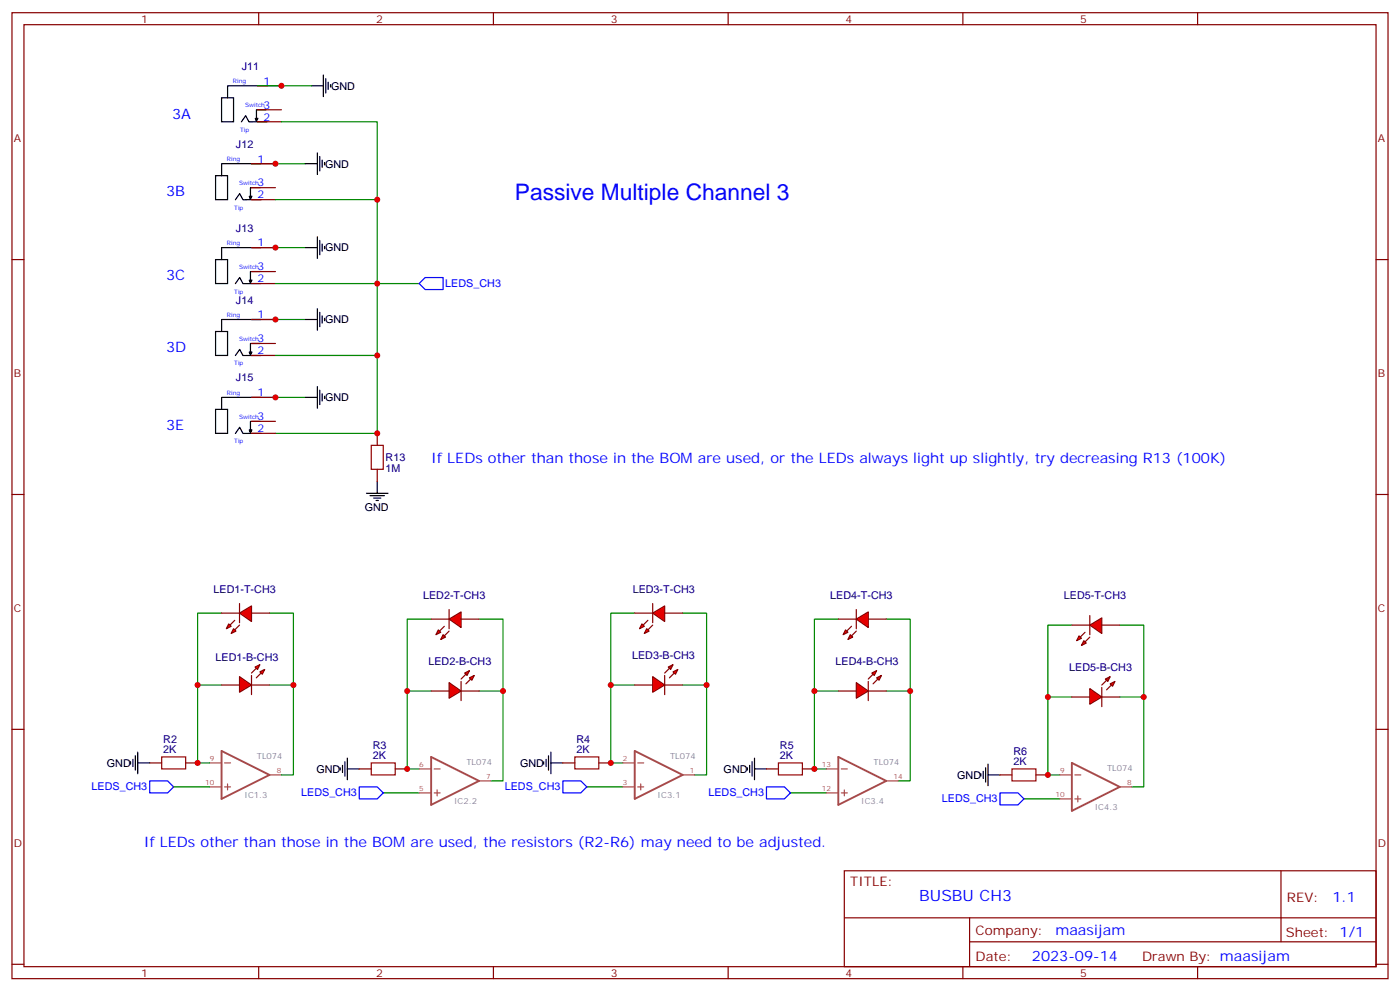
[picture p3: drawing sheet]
<svg xmlns="http://www.w3.org/2000/svg" width="412mm" height="292mm" viewBox="0 0 412 292" stroke-linecap="round" stroke-linejoin="round" font-family="sans-serif">
<g fill="none" stroke="#870000" stroke-width=".35">
<path d="M3.5 3.7h405.4v284.4h-405.4zM7.1 7.3h398.2v277.3h-398.2zM76.2 3.7v3.6M145.3 3.7v3.6M214.5 3.7v3.6M283.6 3.7v3.6M352.8 3.7v3.6M75.8 25.3h7.1M75.8 32.3h7.1M75.8 35.8h7.1M74.1 48.2h7M74.1 55.2h7"/>
<path d="M74.1 58.8h7M3.5 76.4h3.6M74.1 72.9h7M74.1 79.9h7M405.3 76.4h3.6M74.1 83.5h7M74.1 94.1h7M74.1 101.1h7M74.1 104.6h7M74.1 117h7M74.1 124h7M74.1 127.6h7"/>
<path d="M111.1 127.6v3.5M111.1 138.1v3.6M3.5 145.6h3.6M405.3 145.6h3.6M3.5 214.7h3.6M405.3 214.7h3.6M44.1 224.6h3.5M54.7 224.6h3.5M105.8 226.3h3.6M116.4 226.3h3.5M165.8 224.6h3.5M176.4 224.6h3.5"/>
<path d="M225.8 226.3h3.5M236.4 226.3h3.5M294.6 228.1h3.5M305.2 228.1h3.5M248.7 256.3h156.6v28.3h-156.6zM377.3 256.4v20.8M248.7 270.2h156.5M285.6 277.2h119.6M285.6 270.2v14.1M3.5 283.8h3.6M76.2 284.6v3.5M145.3 284.6v3.5"/>
<path d="M214.5 284.6v3.5M283.6 284.6v3.5M352.8 284.6v3.5M405.3 283.8h3.6"/>
</g>
<g fill="none" stroke="#008700" stroke-width=".35">
<path d="M75.8 25.3h15.9M82.9 35.8h28.2v23h-30M74.1 48.2h15.9M111.1 58.8v24.7h-30M74.1 72.9h15.9M74.1 94.1h15.9M123.5 83.5h-12.4v21.1h-30M74.1 117h15.9M111.1 104.6v23h-30M65.3 180.5h-7.1v21.1M79.4 180.5h7v21.1M127 182.2h-7.1v21.2"/>
<path d="M141.1 182.2h7.1v21.2M187 180.5h-7.1v21.1M201.1 180.5h7v21.1M246.9 182.2h-7v21.2M261.1 182.2h7v21.2M315.7 184h-7v21.2M329.8 184h7.1v21.2M65.3 201.6h-7.1v23h3.5M79.4 201.6h7v26.5h-3.5M127 203.4h-7.1v22.9h3.6M141.1 203.4h7.1v26.5h-3.6M187 201.6h-7.1v23h3.5"/>
<path d="M201.1 201.6h7v26.5h-3.5M246.9 203.4h-7v22.9h3.5M261.1 203.4h7v26.5h-3.5M315.7 205.2h-7v22.9h3.5M329.8 205.2h7.1v26.4h-3.5M51.2 231.6h10.5M112.9 233.4h10.6M172.9 231.6h10.5M232.8 233.4h10.6M301.6 235.2h10.6"/>
</g>
<path d="M123.5 83.5l1.7-1.8h5.3v3.5h-5.3zM44.1 229.9h5.3l1.8 1.7-1.8 1.8h-5.3zM105.8 231.6h5.3l1.8 1.8-1.8 1.8h-5.3zM165.8 229.9h5.3l1.8 1.7-1.8 1.8h-5.3zM225.8 231.6h5.3l1.7 1.8-1.7 1.8h-5.3zM294.6 233.4h5.3l1.7 1.8-1.7 1.7h-5.3z" fill="none" stroke="#00f" stroke-width=".35"/>
<g fill="none" stroke="#000" stroke-width=".35">
<path d="M65.3 28.8h3.5v7h-3.5zM78.4 32.3h-2.9v3.3l.5-.8-.8 .1 .3 .7 .1-.4M78.7 25.3h-11.7v3.5M78.7 35.8l-5.4 .1-.9-1.8-1.3 1.8M91.7 25.3h3.5M95.2 22.1v6.3M96 23.1v4.3M96.7 24.2v2.1M97.4 24.9v.7M63.5 51.7h3.5v7.1h-3.5zM76.6 55.2h-2.8v3.4l.4-.8h-.8l.4 .7v-.4M76.9 48.2h-11.6l-.1 3.5"/>
<path d="M76.9 58.8h-5.3l-1-1.8-1.3 1.8M90 48.2h3.5M93.5 45v6.4M94.2 46.1v4.2M94.9 47.1v2.1M95.6 47.8v.7M63.5 76.4h3.5v7.1h-3.5zM76.6 79.9h-2.8v3.4l.4-.8h-.8l.4 .7v-.4M76.9 72.9h-11.6l-.1 3.5M90 72.9h3.5M93.5 69.7v6.4M94.2 70.8v4.2"/>
<path d="M94.9 71.8v2.1M95.6 72.5v.7M63.5 97.6h3.5v7h-3.5zM76.9 94.1h-11.6l-.1 3.5M76.9 83.5h-5.3l-1-1.8-1.3 1.8M90 94.1h3.5M93.5 90.9v6.3M94.2 91.9v4.3M94.9 93v2.1M95.6 93.7v.7M76.6 101.1h-2.8v3.3l.4-.8-.8 .1 .4 .7v-.4M76.9 117h-11.6l-.1 3.5"/>
<path d="M76.9 104.6l-5.3 .1-1-1.8-1.3 1.8M90 117h3.5M93.5 113.8v6.4M94.2 114.9v4.2M94.9 115.9v2.1M95.6 116.6v.7M63.5 120.5h3.5v7.1h-3.5zM76.6 124h-2.8v3.4l.4-.8h-.8l.4 .7v-.4M76.9 127.6h-5.3l-1-1.8-1.3 1.8M107.9 145.2h6.4M109 145.9h4.2M110.1 146.6h2.1"/>
<path d="M110.8 147.3h.7M111.1 141.7v3.5M38.5 224.2v.7M39.2 223.5v2.1M39.9 222.5v4.2M40.6 224.6h3.5M40.6 221.4v6.4M100.2 226v.7M100.9 225.3v2.1M101.6 224.2v4.3M102.3 226.3h3.5M102.3 223.2v6.3"/>
<path d="M160.2 224.2v.7M160.9 223.5v2.1M161.6 222.5v4.2M162.3 224.6h3.5M162.3 221.4v6.4M220.1 226v.7M220.8 225.3v2.1M221.5 224.2v4.3M222.2 226.3h3.6M222.2 223.2v6.3M288.9 227.8v.7M289.6 227v2.2"/>
<path d="M290.3 226v4.2M291 228.1h3.6M291 224.9v6.4"/>
</g>
<path d="M109.4 131.1h3.5v7h-3.5zM47.6 222.8h7.1v3.5h-7.1zM109.4 224.6h7v3.5h-7zM169.3 222.8h7.1v3.5h-7.1zM229.3 224.6h7.1v3.5h-7.1zM298.1 226.3h7.1v3.6h-7.1z" fill="none" stroke="#a10000" stroke-width=".35"/>
<path d="M65.3 221.1l14.1 7-14.1 7.1zM127 222.8l14.1 7.1-14.1 7zM187 221.1l14.1 7-14.1 7.1zM246.9 222.8l14.2 7.1-14.2 7zM315.7 224.6l14.1 7-14.1 7.1z" fill="none" stroke="#a64a4a" stroke-width=".56"/>
<g fill="none" stroke="#a64a4a" stroke-width=".35">
<path d="M61.7 231.6h3.5M61.7 224.6h3.5M66.1 231.6h1.8M66.1 224.6h1.8M67 230.8v1.7M79.4 228.1h3.5M123.5 233.4h3.4M123.5 226.3h3.4M127.9 233.4h1.7M127.9 226.3h1.7M128.8 232.5v1.8M141.2 229.9h3.4"/>
<path d="M183.4 231.6h3.5M183.4 224.6h3.5M187.9 231.6h1.7M187.9 224.6h1.7M188.7 230.8v1.7M201.1 228.1h3.5M243.4 233.4h3.5M243.4 226.3h3.5M247.8 233.4h1.8M247.8 226.3h1.8M248.7 232.5v1.8M261.1 229.9h3.5"/>
<path d="M312.2 235.2h3.5M312.2 228.1h3.5M316.6 235.2h1.8M316.6 228.1h1.8M317.5 234.3v1.7M329.9 231.6h3.5"/>
</g>
<g fill="#f00" stroke="#870000" stroke-width=".35">
<path d="M70.6 199.2l3.5 2.4-3.5 2.2z"/>
<path d="M74.1 198.8v5.7z"/>
</g>
<g fill="#870000" stroke="#870000" stroke-width=".35">
<path d="M74.1 198.1l1.4-1.4z"/>
<path d="M75.5 199.5l1.4-1.4z"/>
</g>
<g fill="#f00" stroke="#870000" stroke-width=".35">
<path d="M75.1 196.4l1.5-.7-.8 1.4z"/>
<path d="M76.6 197.8l1.4-.7-.7 1.4z"/>
</g>
<path d="M65.3 201.6h5.3M74.1 201.6h5.3" fill="none" stroke="#870000" stroke-width=".35"/>
<g fill="#f00" stroke="#870000" stroke-width=".35">
<path d="M70.6 180.5l3.5-2.1v4.6z"/>
<path d="M70.6 177.7v5.6z"/>
</g>
<g fill="#870000" stroke="#870000" stroke-width=".35">
<path d="M70.6 184l-1.5 1.4z"/>
<path d="M69.1 182.6l-1.4 1.4z"/>
</g>
<g fill="#f00" stroke="#870000" stroke-width=".35">
<path d="M68.8 185.1l.7 .7-1.4 .7z"/>
<path d="M67.4 183.7l.7 .7-1.4 .7z"/>
</g>
<path d="M65.3 180.5h5.3M74.1 180.5h5.3" fill="none" stroke="#870000" stroke-width=".35"/>
<g fill="#f00" stroke="#870000" stroke-width=".35">
<path d="M132.3 200.9l3.5 2.5-3.5 2.1z"/>
<path d="M135.8 200.6v5.6z"/>
</g>
<g fill="#870000" stroke="#870000" stroke-width=".35">
<path d="M135.8 199.9l1.4-1.4z"/>
<path d="M137.2 201.3l1.4-1.4z"/>
</g>
<g fill="#f00" stroke="#870000" stroke-width=".35">
<path d="M136.9 198.1l1.4-.7-.7 1.4z"/>
<path d="M138.3 199.5l1.4-.7-.7 1.4z"/>
</g>
<path d="M127 203.4h5.3M135.8 203.4h5.3" fill="none" stroke="#870000" stroke-width=".35"/>
<g fill="#f00" stroke="#870000" stroke-width=".35">
<path d="M192.3 199.2l3.5 2.4-3.5 2.2z"/>
<path d="M195.8 198.8v5.7z"/>
</g>
<g fill="#870000" stroke="#870000" stroke-width=".35">
<path d="M195.8 198.1l1.4-1.4z"/>
<path d="M197.2 199.5l1.4-1.4z"/>
</g>
<g fill="#f00" stroke="#870000" stroke-width=".35">
<path d="M196.8 196.4l1.5-.7-.7 1.4z"/>
<path d="M198.3 197.8l1.4-.7-.7 1.4z"/>
</g>
<path d="M187 201.6h5.3M195.8 201.6h5.3" fill="none" stroke="#870000" stroke-width=".35"/>
<g fill="#f00" stroke="#870000" stroke-width=".35">
<path d="M252.2 200.9l3.6 2.5-3.6 2.1z"/>
<path d="M255.8 200.6v5.6z"/>
</g>
<g fill="#870000" stroke="#870000" stroke-width=".35">
<path d="M255.8 199.9l1.4-1.4z"/>
<path d="M257.2 201.3l1.4-1.4z"/>
</g>
<g fill="#f00" stroke="#870000" stroke-width=".35">
<path d="M256.8 198.1l1.4-.7-.7 1.4z"/>
<path d="M258.2 199.5l1.4-.7-.7 1.4z"/>
</g>
<path d="M246.9 203.4h5.3M255.8 203.4h5.3" fill="none" stroke="#870000" stroke-width=".35"/>
<g fill="#f00" stroke="#870000" stroke-width=".35">
<path d="M321 202.7l3.6 2.5-3.6 2.1z"/>
<path d="M324.6 202.4v5.6z"/>
</g>
<g fill="#870000" stroke="#870000" stroke-width=".35">
<path d="M324.6 201.6l1.4-1.4z"/>
<path d="M326 203.1l1.4-1.5z"/>
</g>
<g fill="#f00" stroke="#870000" stroke-width=".35">
<path d="M325.6 199.9l1.4-.7-.7 1.4z"/>
<path d="M327 201.3l1.4-.7-.7 1.4z"/>
</g>
<path d="M315.7 205.2h5.3M324.6 205.2h5.2" fill="none" stroke="#870000" stroke-width=".35"/>
<g fill="#f00" stroke="#870000" stroke-width=".35">
<path d="M132.3 182.2l3.5-2.1v4.6z"/>
<path d="M132.3 179.4v5.7z"/>
</g>
<g fill="#870000" stroke="#870000" stroke-width=".35">
<path d="M130.9 187.2l1.4-1.4z"/>
<path d="M130.9 184.4l-1.4 1.4z"/>
</g>
<g fill="#f00" stroke="#870000" stroke-width=".35">
<path d="M130.5 186.8l.7 .7-1.4 .7z"/>
<path d="M129.1 185.4l.7 .7-1.4 .7z"/>
</g>
<path d="M127 182.2h5.3M135.8 182.2h5.3" fill="none" stroke="#870000" stroke-width=".35"/>
<g fill="#f00" stroke="#870000" stroke-width=".35">
<path d="M192.3 180.5l3.5-2.1v4.6z"/>
<path d="M192.3 177.7v5.6z"/>
</g>
<g fill="#870000" stroke="#870000" stroke-width=".35">
<path d="M192.3 184l-1.4 1.4z"/>
<path d="M190.9 182.6l-1.5 1.4z"/>
</g>
<g fill="#f00" stroke="#870000" stroke-width=".35">
<path d="M190.5 185.1l.7 .7-1.4 .7z"/>
<path d="M189.1 183.7l.7 .7-1.4 .7z"/>
</g>
<path d="M187 180.5h5.3M195.8 180.5h5.3" fill="none" stroke="#870000" stroke-width=".35"/>
<g fill="#f00" stroke="#870000" stroke-width=".35">
<path d="M252.2 182.2l3.6-2.1v4.6z"/>
<path d="M252.2 179.4v5.7z"/>
</g>
<g fill="#870000" stroke="#870000" stroke-width=".35">
<path d="M252.2 185.8l-1.4 1.4z"/>
<path d="M249.4 185.8l1.4-1.4z"/>
</g>
<g fill="#f00" stroke="#870000" stroke-width=".35">
<path d="M250.5 186.8l.7 .7-1.4 .7z"/>
<path d="M249.1 185.4l.7 .7-1.4 .7z"/>
</g>
<path d="M246.9 182.2h5.3M255.8 182.2h5.3" fill="none" stroke="#870000" stroke-width=".35"/>
<g fill="#f00" stroke="#870000" stroke-width=".35">
<path d="M321 184l3.6-2.1v4.6z"/>
<path d="M321 181.2v5.6z"/>
</g>
<g fill="#870000" stroke="#870000" stroke-width=".35">
<path d="M319.6 188.9l1.4-1.4z"/>
<path d="M319.6 186.1l-1.4 1.4z"/>
</g>
<g fill="#f00" stroke="#870000" stroke-width=".35">
<path d="M319.3 188.6l.7 .7-1.4 .7z"/>
<path d="M317.9 187.2l.7 .7-1.5 .7z"/>
</g>
<path d="M315.7 184h5.3M324.6 184h5.2" fill="none" stroke="#870000" stroke-width=".35"/>
<g fill="#c00">
<circle cx="308.7" cy="228.1" r=".88"/>
<circle cx="336.9" cy="205.2" r=".88"/>
<circle cx="308.7" cy="205.2" r=".88"/>
<circle cx="239.9" cy="226.3" r=".88"/>
<circle cx="268.1" cy="203.4" r=".88"/>
<circle cx="239.9" cy="203.4" r=".88"/>
<circle cx="179.9" cy="224.6" r=".88"/>
<circle cx="208.1" cy="201.6" r=".88"/>
<circle cx="179.9" cy="201.6" r=".88"/>
<circle cx="119.9" cy="226.3" r=".88"/>
<circle cx="148.2" cy="203.4" r=".88"/>
<circle cx="119.9" cy="203.4" r=".88"/>
<circle cx="58.2" cy="201.6" r=".88"/>
<circle cx="86.4" cy="201.6" r=".88"/>
<circle cx="111.1" cy="127.6" r=".88"/>
<circle cx="58.2" cy="224.6" r=".88"/>
<circle cx="111.1" cy="104.6" r=".88"/>
<circle cx="111.1" cy="83.5" r=".88"/>
<circle cx="82.9" cy="25.3" r=".88"/>
<circle cx="81.1" cy="48.2" r=".88"/>
<circle cx="81.1" cy="72.9" r=".88"/>
<circle cx="81.1" cy="94.1" r=".88"/>
<circle cx="81.1" cy="117" r=".88"/>
<circle cx="111.1" cy="58.8" r=".88"/>
</g>
<text font-size="6.7" fill="#00f" x="151.7" y="58.8">Passive Multiple Channel 3</text>
<text font-size="4.6" fill="#00f" x="270.8" y="265.4">BUSBU CH3</text>
<g font-size="4.2" fill="#00f">
<text x="50.7" y="34.9">3A</text>
<text x="49" y="57.8">3B</text>
<text x="49" y="82.5">3C</text>
<text x="49" y="103.7">3D</text>
<text x="49" y="126.6">3E</text>
<text x="127" y="136.4">If LEDs other than those in the BOM are used, or the LEDs always light up slightly, try decreasing R13 (100K)</text>
<text x="42.3" y="249.3">If LEDs other than those in the BOM are used, the resistors (R2-R6) may need to be adjusted.</text>
<text x="392.5" y="265.6">1.1</text>
<text x="310.9" y="275.2">maasijam</text>
<text x="304" y="283">2023-09-14</text>
</g>
<g font-size="3.9" fill="#800">
<text x="250.5" y="260.9">TITLE:</text>
<text x="379.1" y="265.6">REV:</text>
<text x="287.4" y="275.1">Company:</text>
<text x="378.7" y="275.7">Sheet: 1/1</text>
<text x="287.4" y="282.8">Date:</text>
<text x="336.4" y="282.9">Drawn By: maasijam</text>
</g>
<g font-size="3.2" fill="#800">
<text x="41.6" y="6.7">1</text>
<text x="110.8" y="6.7">2</text>
<text x="179.9" y="6.7">3</text>
<text x="249.1" y="6.7">4</text>
<text x="318.2" y="6.7">5</text>
<text x="4.1" y="41.8">A</text>
<text x="405.9" y="41.8">A</text>
<text x="4.1" y="111">B</text>
<text x="405.9" y="111">B</text>
<text x="4.1" y="180.1">C</text>
<text x="405.9" y="180.1">C</text>
<text x="4.1" y="249.3">D</text>
<text x="405.9" y="249.3">D</text>
<text x="41.6" y="287.5">1</text>
<text x="110.8" y="287.5">2</text>
<text x="179.9" y="287.5">3</text>
<text x="249.1" y="287.5">4</text>
<text x="318.2" y="287.5">5</text>
</g>
<g font-size="3.2" fill="#000080">
<text x="71.3" y="20.6">J11</text>
<text x="69.5" y="43.5">J12</text>
<text x="69.5" y="68.2">J13</text>
<text x="69.5" y="89.3">J14</text>
<text x="69.5" y="112.3">J15</text>
<text x="113.6" y="135.8">R13</text>
<text x="113.6" y="138.9">1M</text>
<text x="62.9" y="174.6">LED1-T-CH3</text>
<text x="124.6" y="176.3">LED2-T-CH3</text>
<text x="186.4" y="174.6">LED3-T-CH3</text>
<text x="244.6" y="176.3">LED4-T-CH3</text>
<text x="313.4" y="176.3">LED5-T-CH3</text>
<text x="63.5" y="194.6">LED1-B-CH3</text>
<text x="126.2" y="195.7">LED2-B-CH3</text>
<text x="186.2" y="194">LED3-B-CH3</text>
<text x="246.2" y="195.7">LED4-B-CH3</text>
<text x="315" y="197.5">LED5-B-CH3</text>
<text x="48.1" y="221.8">2K</text>
<text x="48.1" y="218.6">R2</text>
<text x="109.8" y="220.3">R3</text>
<text x="169.8" y="221.8">2K</text>
<text x="169.8" y="218.6">R4</text>
<text x="229.8" y="220.3">R5</text>
<text x="109.8" y="223.5">2K</text>
<text x="229.8" y="223.5">2K</text>
<text x="298.6" y="225.3">2K</text>
<text x="298.6" y="222.1">R6</text>
</g>
<g font-size="3.2" fill="#00f">
<text x="77.6" y="24.9">1</text>
<text x="77.6" y="32">3</text>
<text x="77.6" y="35.5">2</text>
<text x="75.8" y="47.8">1</text>
<text x="75.8" y="54.9">3</text>
<text x="75.8" y="58.4">2</text>
<text x="75.8" y="72.5">1</text>
<text x="75.8" y="79.6">3</text>
<text x="75.8" y="83.1">2</text>
<text x="131.2" y="84.5">LEDS_CH3</text>
<text x="75.8" y="93.7">1</text>
<text x="75.8" y="100.8">3</text>
<text x="75.8" y="104.3">2</text>
<text x="75.8" y="116.6">1</text>
<text x="75.8" y="123.7">3</text>
<text x="75.8" y="127.2">2</text>
<text x="27" y="232.7">LEDS_CH3</text>
<text x="148.7" y="232.7">LEDS_CH3</text>
<text x="88.7" y="234.5">LEDS_CH3</text>
<text x="208.7" y="234.5">LEDS_CH3</text>
<text x="277.5" y="236.2">LEDS_CH3</text>
</g>
<g font-size="3.2">
<text x="97.5" y="26.4">GND</text>
<text x="95.8" y="49.3">GND</text>
<text x="95.8" y="74">GND</text>
<text x="95.8" y="95.2">GND</text>
<text x="95.8" y="118.1">GND</text>
<text x="107.5" y="150.5">GND</text>
<text x="31.5" y="225.6">GND</text>
<text x="93.2" y="227.4">GND</text>
<text x="153.2" y="225.6">GND</text>
<text x="213.2" y="227.4">GND</text>
<text x="282" y="229.2">GND</text>
</g>
<g font-size="2.5" fill="#838383">
<text x="75.7" y="223.5">TL074</text>
<text x="137.4" y="225.3">TL074</text>
<text x="197.4" y="223.5">TL074</text>
<text x="257.3" y="225.3">TL074</text>
<text x="326.1" y="227">TL074</text>
<text x="72" y="235">IC1.3</text>
<text x="133.8" y="236.7">IC2.2</text>
<text x="193.7" y="235">IC3.1</text>
<text x="253.7" y="236.7">IC3.4</text>
<text x="322.5" y="238.5">IC4.3</text>
</g>
<g font-size="2.1" fill="#a54b4b">
<text x="61.8" y="223.9">9</text>
<text x="81.5" y="227.4">8</text>
<text x="123.5" y="225.6">6</text>
<text x="183.5" y="223.9">2</text>
<text x="203.2" y="227.4">1</text>
<text x="242.1" y="225.6">13</text>
<text x="312.3" y="227.4">9</text>
<text x="60.4" y="230.9">10</text>
<text x="123.5" y="232.7">5</text>
<text x="143.2" y="229.2">7</text>
<text x="183.5" y="230.9">3</text>
<text x="242.1" y="232.7">12</text>
<text x="263.2" y="229.2">14</text>
<text x="332" y="230.9">8</text>
<text x="310.9" y="234.5">10</text>
</g>
<g font-size="1.8" fill="#00f">
<text x="68.6" y="24.4">Ring</text>
<text x="72.2" y="31.5">Switch</text>
<text x="70.8" y="38.8">Tip</text>
<text x="66.8" y="47.4">Ring</text>
<text x="70.5" y="54.5">Switch</text>
<text x="69" y="61.7">Tip</text>
<text x="66.8" y="72.1">Ring</text>
<text x="70.5" y="79.2">Switch</text>
<text x="69" y="86.4">Tip</text>
<text x="66.8" y="93.2">Ring</text>
<text x="70.5" y="100.3">Switch</text>
<text x="69" y="107.6">Tip</text>
<text x="66.8" y="116.2">Ring</text>
<text x="70.5" y="123.2">Switch</text>
<text x="69" y="130.5">Tip</text>
</g>
</svg>
